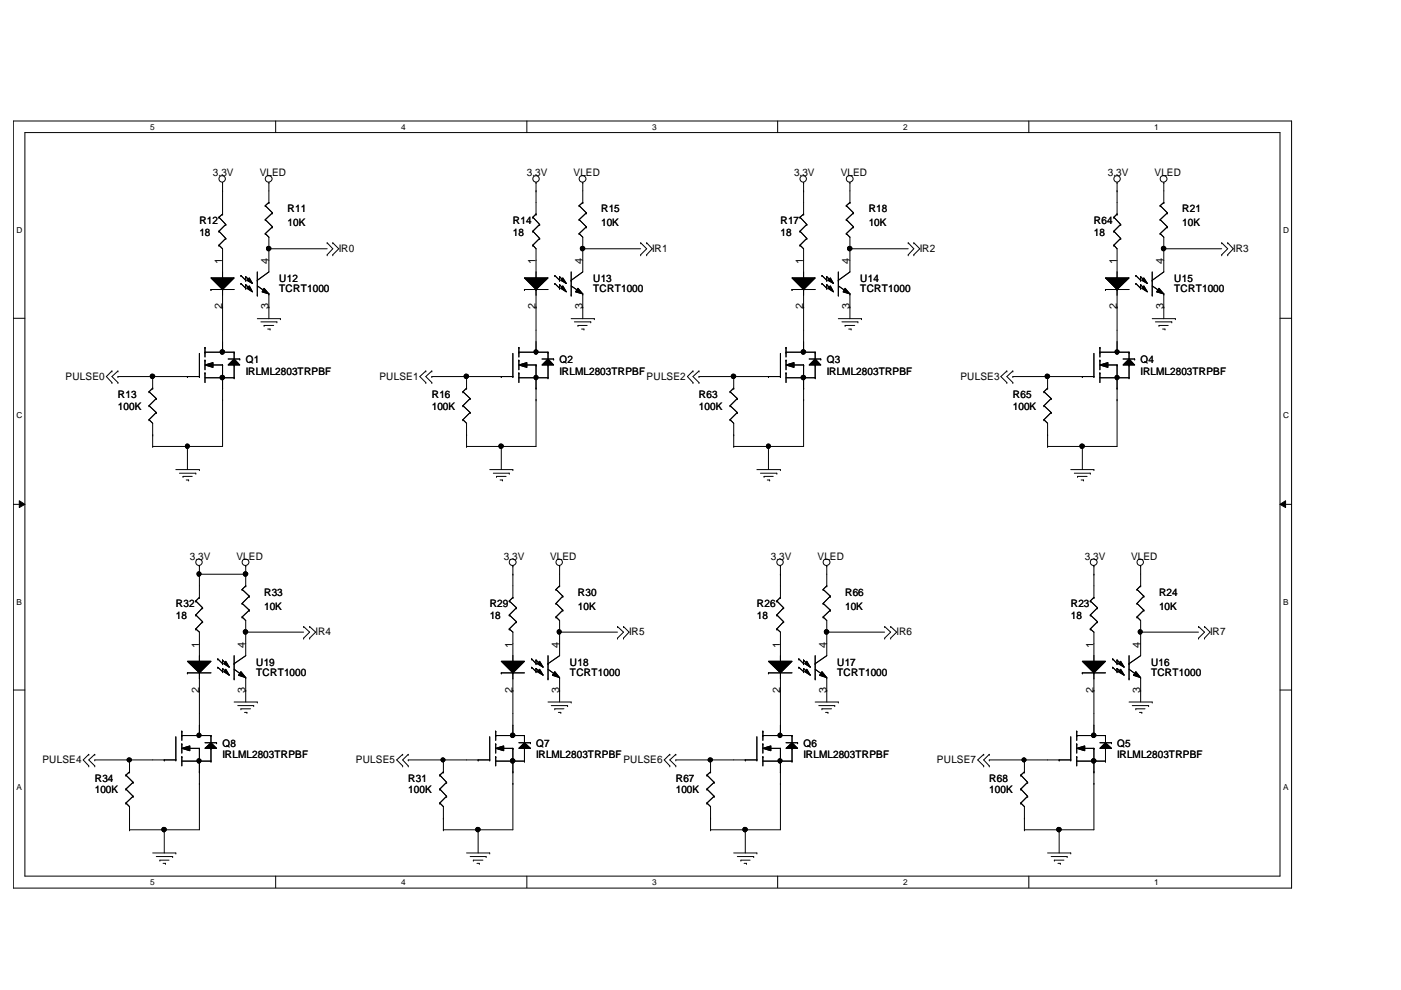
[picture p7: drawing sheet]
<svg xmlns="http://www.w3.org/2000/svg" width="297mm" height="210mm" viewBox="0 0 297 210" stroke-linecap="round" stroke-linejoin="round" font-family="sans-serif">
<path d="M2.8 25.7h271v162.6h-271zM5.3 28.1h266.1v157.7h-266.1z" fill="none" stroke="#000" stroke-width=".21"/>
<g fill="#fff">
<path d="M31.9 26h.9v1.9h-.9z"/>
<path d="M31.9 186.1h.9v1.9h-.9z"/>
</g>
<path d="M58.4 25.7v2.4M58.4 185.8v2.4" fill="none" stroke="#000" stroke-width=".21"/>
<g fill="#fff">
<path d="M85 26h1v1.9h-1z"/>
<path d="M85 186.1h1v1.9h-1z"/>
</g>
<path d="M111.7 25.7v2.4M111.7 185.8v2.4" fill="none" stroke="#000" stroke-width=".21"/>
<g fill="#fff">
<path d="M138.3 26h.9v1.9h-.9z"/>
<path d="M138.3 186.1h.9v1.9h-.9z"/>
</g>
<path d="M164.9 25.7v2.4M164.9 185.8v2.4" fill="none" stroke="#000" stroke-width=".21"/>
<g fill="#fff">
<path d="M191.5 26h.9v1.9h-.9z"/>
<path d="M191.5 186.1h.9v1.9h-.9z"/>
</g>
<path d="M218.1 25.7v2.4M218.1 185.8v2.4" fill="none" stroke="#000" stroke-width=".21"/>
<g fill="#fff">
<path d="M244.7 26h.9v1.9h-.9z"/>
<path d="M244.7 186.1h.9v1.9h-.9z"/>
<path d="M3.5 47.8h1.2v1.9h-1.2z"/>
<path d="M272.1 47.8h1.1v1.9h-1.1z"/>
<path d="M3.5 87.1h1.2v2h-1.2z"/>
<path d="M272.1 87.1h1.1v2h-1.1z"/>
</g>
<path d="M2.8 67.5h2.5M271.4 67.5h2.4" fill="none" stroke="#000" stroke-width=".21"/>
<g fill="#fff">
<path d="M3.5 126.6h1.1v1.9h-1.1z"/>
<path d="M272.1 126.6h1.1v1.9h-1.1z"/>
</g>
<path d="M2.8 106.9h2.5M4.1 106.2l1.2 .7-1.2 .7zM271.4 106.9l1.2-.7v1.4zM271.4 106.9h2.4" fill="none" stroke="#000" stroke-width=".21"/>
<path d="M4.1 106.2l1.2 .7-1.2 .7zM271.4 106.9l1.2-.7v1.4z" fill="#000"/>
<g fill="#fff">
<path d="M3.5 165.9h1.1v2h-1.1z"/>
<path d="M272.1 165.9h1.1v2h-1.1z"/>
</g>
<g fill="none" stroke="#000" stroke-width=".21">
<path d="M47.2 38.7h.1M47.2 38.7v6.7M57 38.7h.1M57 38.7v4.2M113.7 38.7h.1M113.7 38.7v6.7M123.6 38.7h.1M123.6 38.7v4.2M170.4 38.7h.1M170.4 38.7v6.7M180.2 38.7h.1M180.2 38.7v4.2"/>
<path d="M236.8 38.7h.1M236.8 38.7v6.7M246.7 38.7h.1M246.7 38.7v4.2M44.7 58.9h4.9l-2.4 2.5zM46.4 52h.1M46.4 49h.1M46.4 46.1h.1M46.4 52l.8 .7v6.2M46.4 49l1.5 1.5M46.4 46.1l1.5 1.5M47.2 40.5h.1"/>
<path d="M47.2 45.4h.1M47.2 58.9h.1M47.2 45.4l-.8 .7M47.9 50.5h.1M47.9 47.6h.1M47.9 50.5l-1.5 1.5M47.9 47.6l-1.5 1.4M51.1 58.4h.1M51.1 58.4l1 1M52.1 59.4h.1M52.1 58.7h.1M52.1 58.7v.7"/>
<path d="M52.1 58.7l1 .9M52.9 58.9l.6 1.2-1.1-.7zM54.6 59.4h.1M54.6 57.7v4.9M56.2 49.5h.1M56.2 46.6h.1M56.2 43.6h.1M56.2 49.5l.8 .8v7.4l-2.4 1.7M56.2 46.6l1.6 1.5M56.2 43.6l1.6 1.5M57 52.7h.1M57 42.9h.1"/>
<path d="M57 52.7h12.4M57 42.9l-.8 .7M57.8 48.1h.1M57.8 45.1h.1M57.8 48.1l-1.6 1.4M57.8 45.1l-1.6 1.5M69.4 51.5h.1M69.4 54h.1M69.4 51.5l1.2 1.2-1.2 1.3M70.6 51.5h.1M70.6 54h.1M70.6 51.5l1.2 1.2-1.2 1.3"/>
<path d="M111.2 58.9h5l-2.5 2.5zM113 52h.1M113 49h.1M113 46.1h.1M113 52l.7 .7v6.2M113 49l1.4 1.5M113 46.1l1.4 1.5M113.7 40.5h.1M113.7 45.4h.1M113.7 58.9h.1M113.7 45.4l-.7 .7M114.4 50.5h.1"/>
<path d="M114.4 47.6h.1M114.4 50.5l-1.4 1.5M114.4 47.6l-1.4 1.4M117.6 58.4h.1M117.6 58.4l1 1M118.6 59.4h.1M118.6 58.7h.1M118.6 58.7v.7M118.6 58.7l1 .9M119.3 58.9l.8 1.2-1.2-.7zM121.1 59.4h.1M121.1 57.7v4.9"/>
<path d="M122.8 49.5h.1M122.8 46.6h.1M122.8 43.6h.1M122.8 49.5l.8 .8v7.4l-2.5 1.7M122.8 46.6l1.5 1.5M122.8 43.6l1.5 1.5M123.6 52.7h.1M123.6 42.9h.1M123.6 52.7h12.2M123.6 42.9l-.8 .7M124.3 48.1h.1M124.3 45.1h.1"/>
<path d="M124.3 48.1l-1.5 1.4M124.3 45.1l-1.5 1.5M135.8 51.5h.1M135.8 54h.1M135.8 51.5l1.3 1.2-1.3 1.3M137.1 51.5h.1M137.1 54h.1M137.1 51.5l1.2 1.2-1.2 1.3M167.9 58.9h4.9l-2.4 2.5zM169.6 52h.1M169.6 49h.1M169.6 46.1h.1"/>
<path d="M169.6 52l.8 .7v6.2M169.6 49l1.5 1.5M169.6 46.1l1.5 1.5M170.4 40.5h.1M170.4 45.4h.1M170.4 58.9h.1M170.4 45.4l-.8 .7M171.1 50.5h.1M171.1 47.6h.1M171.1 50.5l-1.5 1.5M171.1 47.6l-1.5 1.4M174.3 58.4h.1"/>
<path d="M174.3 58.4l1 1M175.3 59.4h.1M175.3 58.7h.1M175.3 58.7v.7M175.3 58.7l1 .9M176 58.9l.7 1.2-1.2-.7zM177.7 59.4h.1M177.7 57.7v4.9M179.4 49.5h.1M179.4 46.6h.1M179.4 43.6h.1M179.4 49.5l.8 .8v7.4l-2.5 1.7"/>
<path d="M179.4 46.6l1.6 1.5M179.4 43.6l1.6 1.5M180.2 52.7h.1M180.2 42.9h.1M180.2 52.7h12.4M180.2 42.9l-.8 .7M181 48.1h.1M181 45.1h.1M181 48.1l-1.6 1.4M181 45.1l-1.6 1.5M192.6 51.5h.1M192.6 54h.1"/>
<path d="M192.6 51.5l1.1 1.2-1.1 1.3M193.7 51.5h.1M193.7 54h.1M193.7 51.5l1.3 1.2-1.3 1.3M234.4 58.9h5l-2.6 2.5zM236.2 52h.1M236.2 49h.1M236.2 46.1h.1M236.2 52l.6 .7v6.2M236.2 49l1.4 1.5M236.2 46.1l1.4 1.5M236.8 40.5h.1"/>
<path d="M236.8 58.9h.1M236.8 45.4h.1M236.8 45.4l-.6 .7M237.6 50.5h.1M237.6 47.6h.1M237.6 50.5l-1.4 1.5M237.6 47.6l-1.4 1.4M240.8 58.4h.1M240.8 58.4l1 1M241.8 59.4h.1M241.8 58.7h.1M241.8 58.7v.7"/>
<path d="M241.8 58.7l1 .9M242.5 58.9l.8 1.2-1.2-.7zM244.3 59.4h.1M244.3 57.7v4.9M246 49.5h.1M246 46.6h.1M246 43.6h.1M246 49.5l.7 .8v7.4l-2.4 1.7M246 46.6l1.5 1.5M246 43.6l1.5 1.5M246.7 52.7h.1M246.7 42.9h.1"/>
<path d="M246.7 52.7h12.3M246.7 42.9l-.7 .7M247.5 48.1h.1M247.5 45.1h.1M247.5 48.1l-1.5 1.4M247.5 45.1l-1.5 1.5M259 51.5h.1M259 54h.1M259 51.5l1.3 1.2-1.3 1.3M260.3 51.5h.1M260.3 54h.1M260.3 51.5l1.2 1.2-1.2 1.3"/>
<path d="M23.7 78.7h.1M23.7 78.7l-1.2 1.1 1.2 1.3M25 79.8h.1M25 78.7h.1M25 79.8h17.3M25 78.7l-1.3 1.1 1.3 1.3M32.4 79.8h.1M32.4 79.8v2.5M39.7 79.8h.1M42.3 79.8h.1M42.3 74.9v4.9M43.5 77.4l1.7-.5v1z"/>
<path d="M43.5 79.1h.1M43.5 76.4h.1M43.5 73.7h.1M43.5 74.7h.1M43.5 73.7v2M43.5 76.4v2M43.5 79.1v2M43.5 74.7h6.1M44.7 61.4h.1M44.7 77.4h2.5M44.7 61.4h4.9M47.2 65.1h.1"/>
<path d="M47.2 74.7h.1M47.2 77.4h.1M47.2 61.4h.1M47.2 61.4v13.3M47.2 77.4v17.3h-14.8M48.4 77.4l1.2-1.3 1.2 1.3zM48.4 76.1h2.4M49.6 77.4h.1M49.6 74.7h.1M49.6 74.7v1.4M49.6 77.4v2.7M50.8 76.1h.1"/>
<path d="M51.1 60.1h.1M51.1 60.1l1 1M52.1 61.1h.1M52.1 60.4h.1M52.1 60.4v.7M52.1 60.4l1 1M52.4 61.1l.5-.5 .6 1.3zM54.6 62.6h.1M54.6 67.6h4.9M54.6 60.6l2.4 1.7M55.3 68.2h3.4M56 61.1l1 1.2-1.4-.4z"/>
<path d="M56 69h.1M56 69h2M56.8 69.8h.5M57 65.1h.1M57 62.3h.1M57 62.6v5M57.3 69.8h.1M58.7 68.2h.1M59.5 67.6h.1M90.3 78.7h.1M90.3 78.7l-1.3 1.1 1.3 1.3M91.6 79.8h.1"/>
<path d="M91.6 78.7h.1M91.6 79.8h17.1M91.6 78.7l-1.3 1.1 1.3 1.3M98.9 79.8h.1M98.9 79.8v2.5M106.3 79.8h.1M108.7 79.8h.1M108.7 74.9v4.9M110 77.4l1.7-.5v1zM110 79.1h.1M110 76.4h.1M110 73.7h.1"/>
<path d="M110 74.7h.1M110 74.7h6.2M110 73.7v2M110 76.4v2M110 79.1v2M111.2 61.4h.1M111.2 77.4h2.5M111.2 61.4h5M113.7 65.1h.1M113.7 61.4h.1M113.7 74.7h.1M113.7 77.4h.1"/>
<path d="M113.7 77.4v17.3h-14.8M113.7 61.4v13.3M114.9 77.4l1.3-1.3 1.2 1.3zM114.9 76.1h2.5M116.2 77.4h.1M116.2 74.7h.1M116.2 74.7v1.4M116.2 77.4v2.7M117.4 76.1h.1M117.6 60.1h.1M117.6 60.1l1 1M118.6 61.1h.1"/>
<path d="M118.6 60.4h.1M118.6 60.4v.7M118.6 60.4l1 1M119.3 60.6l.8 1.3-1.2-.8zM121.1 62.6h.1M121.1 67.6h4.9M121.1 60.6l2.5 1.7M121.8 68.2h3.4M122.5 61.1l1.1 1.2-1.6-.4zM122.5 69h.1M122.5 69h2M123.3 69.8h.5"/>
<path d="M123.6 65.1h.1M123.6 62.3h.1M123.6 62.6v5M123.8 69.8h.1M125.2 68.2h.1M126 67.6h.1M146.9 78.7h.1M146.9 78.7l-1.2 1.1 1.2 1.3M148.2 79.8h.1M148.2 78.7h.1M148.2 79.8h17.3M148.2 78.7l-1.3 1.1 1.3 1.3"/>
<path d="M155.6 79.8h.1M155.6 79.8v2.5M162.9 79.8h.1M165.5 79.8h.1M165.5 74.9v4.9M166.7 77.4l1.6-.5v1zM166.7 79.1h.1M166.7 76.4h.1M166.7 73.7h.1M166.7 74.7h.1M166.7 74.7h6.1M166.7 73.7v2"/>
<path d="M166.7 76.4v2M166.7 79.1v2M167.9 61.4h.1M167.9 77.4h2.5M167.9 61.4h4.9M170.4 65.1h.1M170.4 61.4h.1M170.4 74.7h.1M170.4 77.4h.1M170.4 77.4v17.3h-14.8M170.4 61.4v13.3M171.6 76.1h2.4"/>
<path d="M172.8 76.1l1.2 1.3h-2.4zM172.8 77.4h.1M172.8 74.7h.1M172.8 74.7v1.4M172.8 77.4v2.7M174 76.1h.1M174.3 60.1h.1M174.3 60.1l1 1M175.3 61.1h.1M175.3 60.4h.1M175.3 60.4v.7M175.3 60.4l1 1"/>
<path d="M176 60.6l.7 1.3-1.2-.8zM177.7 62.6h.1M177.7 67.6h5M177.7 60.6l2.5 1.7M178.5 68.2h3.4M179.2 61.1l1 1.2-1.4-.4zM179.2 69h.1M179.2 69h2M179.9 69.8h.6M180.2 65.1h.1M180.2 62.3h.1M180.2 62.6v5"/>
<path d="M180.5 69.8h.1M181.9 68.2h.1M182.7 67.6h.1M213.5 78.7h.1M213.5 78.7l-1.3 1.1 1.3 1.3M214.7 79.8h.1M214.7 78.7h.1M214.7 79.8h17.2M214.7 78.7l-1.2 1.1 1.2 1.3M222.1 79.8h.1M222.1 79.8v2.5M229.5 79.8h.1"/>
<path d="M231.9 79.8h.1M231.9 74.9v4.9M233.2 77.4l1.7-.5v1zM233.2 79.1h.1M233.2 76.4h.1M233.2 73.7h.1M233.2 74.7h.1M233.2 74.7h6.2M233.2 73.7v2M233.2 76.4v2M233.2 79.1v2M234.4 61.4h.1"/>
<path d="M234.4 77.4h2.4M234.4 61.4h5M236.8 65.1h.1M236.8 61.4h.1M236.8 74.7h.1M236.8 77.4h.1M236.8 77.4v17.3h-14.7M236.8 61.4v13.3M238.1 76.1h2.5M239.4 76.1l1.2 1.3h-2.5zM239.4 77.4h.1M239.4 74.7h.1"/>
<path d="M239.4 74.7v1.4M239.4 77.4v2.7M240.6 76.1h.1M240.8 60.1h.1M240.8 60.1l1 1M241.8 61.1h.1M241.8 60.4h.1M241.8 60.4v.7M241.8 60.4l1 1M242.5 60.6l.8 1.3-1.2-.8zM244.3 62.6h.1M244.3 67.6h4.9"/>
<path d="M244.3 60.6l2.4 1.7M245 68.2h3.4M245.7 61.1l1 1.2-1.5-.4zM245.7 69h.1M245.7 69h2M246.5 69.8h.5M246.7 65.1h.1M246.7 62.3h.1M246.7 62.6v5M247 69.8h.1M248.4 68.2h.1M249.2 67.6h.1"/>
<path d="M23.7 81.1h.1M25 81.1h.1M31.6 89h.1M31.6 86h.1M31.6 83.1h.1M31.6 89l.8 .7v5M31.6 86l1.5 1.5M31.6 83.1l1.5 1.4M32.4 92.2h.1M32.4 94.7h.1M32.4 82.3h.1M32.4 82.3l-.8 .8"/>
<path d="M33.1 87.5h.1M33.1 84.5h.1M33.1 87.5l-1.5 1.5M33.1 84.5l-1.5 1.5M37.3 99.6h5M39.7 94.7h.1M39.7 94.7v4.9M42.3 99.6h.1M43.5 80.1h6.1M47.2 84.8h.1M47.2 82.3h.1M49.6 80.1h.1"/>
<path d="M90.3 81.1h.1M91.6 81.1h.1M98.2 89h.1M98.2 86h.1M98.2 83.1h.1M98.2 89l.7 .7v5M98.2 86l1.5 1.5M98.2 83.1l1.5 1.4M98.9 92.2h.1M98.9 94.7h.1M98.9 82.3h.1M98.9 82.3l-.7 .8"/>
<path d="M99.7 87.5h.1M99.7 84.5h.1M99.7 87.5l-1.5 1.5M99.7 84.5l-1.5 1.5M103.8 99.6h4.9M106.3 94.7h.1M106.3 94.7v4.9M108.7 99.6h.1M110 80.1h6.2M113.7 84.8h.1M113.7 82.3h.1M116.2 80.1h.1"/>
<path d="M146.9 81.1h.1M148.2 81.1h.1M154.8 89h.1M154.8 86h.1M154.8 83.1h.1M154.8 89l.8 .7v5M154.8 86l1.5 1.5M154.8 83.1l1.5 1.4M155.6 92.2h.1M155.6 94.7h.1M155.6 82.3h.1M155.6 82.3l-.8 .8"/>
<path d="M156.3 87.5h.1M156.3 84.5h.1M156.3 87.5l-1.5 1.5M156.3 84.5l-1.5 1.5M160.5 99.6h5M162.9 94.7h.1M162.9 94.7v4.9M165.5 99.6h.1M166.7 80.1h6.1M170.4 84.8h.1M170.4 82.3h.1M172.8 80.1h.1"/>
<path d="M213.5 81.1h.1M214.7 81.1h.1M221.3 89h.1M221.3 86h.1M221.3 83.1h.1M221.3 89l.8 .7v5M221.3 86l1.6 1.5M221.3 83.1l1.6 1.4M222.1 92.2h.1M222.1 94.7h.1M222.1 82.3h.1M222.1 82.3l-.8 .8"/>
<path d="M222.9 87.5h.1M222.9 84.5h.1M222.9 87.5l-1.6 1.5M222.9 84.5l-1.6 1.5M227 99.6h4.9M229.5 94.7h.1M229.5 94.7v4.9M231.9 99.6h.1M233.2 80.1h6.2M236.8 84.8h.1M236.8 82.3h.1M239.4 80.1h.1"/>
<path d="M38 100.3h3.5M38.8 101h.1M38.8 101h2M39.5 101.8h.5M40 101.8h.1M41.5 100.3h.1M42.3 120h.1M42.3 120v6.7M52.1 120h.1M52.1 120v4.2M104.6 100.3h3.4M105.3 101h.1"/>
<path d="M105.3 101h2M106 101.8h.5M106.5 101.8h.1M108 100.3h.1M108.7 120h.1M108.7 120v6.7M118.6 120h.1M118.6 120v4.2M161.2 100.3h3.5M162 101h.1M162 101h1.9M162.7 101.8h.5"/>
<path d="M163.2 101.8h.1M164.7 100.3h.1M165.5 120h.1M165.5 120v6.7M175.3 120h.1M175.3 120v4.2M227.8 100.3h3.4M228.5 101h.1M228.5 101h2M229.2 101.8h.5M229.7 101.8h.1M231.2 100.3h.1"/>
<path d="M231.9 120h.1M231.9 120v6.7M241.8 120h.1M241.8 120v4.2M41.5 133.4h.1M41.5 130.4h.1M41.5 127.4h.1M41.5 133.4l.8 .6v6.2M41.5 130.4l1.5 1.4M41.5 127.4l1.5 1.5M42.3 121.8h.1M42.3 126.7h.1"/>
<path d="M42.3 121.8h9.8M42.3 126.7l-.8 .7M43 131.8h.1M43 128.9h.1M43 131.8l-1.5 1.6M43 128.9l-1.5 1.5M46.2 139.7h.1M46.2 139.7l1 1M47.2 140h.1M47.2 140v.7M47.2 140l.9 1M49.6 139v4.9"/>
<path d="M51.3 130.8h.1M51.3 127.9h.1M51.3 125h.1M51.3 130.8l.8 .8v7.4l-2.5 1.7M51.3 127.9l1.6 1.5M51.3 125l1.6 1.4M52.1 134h.1M52.1 121.8h.1M52.1 124.2h.1M52.1 134h12.3M52.1 124.2l-.8 .8M52.9 129.4h.1"/>
<path d="M52.9 126.4h.1M52.9 129.4l-1.6 1.4M52.9 126.4l-1.6 1.5M64.4 132.8h.1M64.4 135.3h.1M64.4 132.8l1.2 1.2-1.2 1.3M65.6 132.8h.1M65.6 135.3h.1M65.6 132.8l1.3 1.2-1.3 1.3M108 133.4h.1M108 130.4h.1M108 127.4h.1"/>
<path d="M108 133.4l.7 .6v6.2M108 130.4l1.5 1.4M108 127.4l1.5 1.5M108.7 121.8h.1M108.7 126.7h.1M108.7 126.7l-.7 .7M109.5 131.8h.1M109.5 128.9h.1M109.5 131.8l-1.5 1.6M109.5 128.9l-1.5 1.5M112.7 139.7h.1M112.7 139.7l1 1"/>
<path d="M113.7 140h.1M113.7 140v.7M113.7 140l1 1M116.2 139v4.9M117.9 130.8h.1M117.9 127.9h.1M117.9 125h.1M117.9 130.8l.7 .8v7.4l-2.4 1.7M117.9 127.9l1.4 1.5M117.9 125l1.4 1.4M118.6 134h.1M118.6 124.2h.1"/>
<path d="M118.6 134h12.3M118.6 124.2l-.7 .8M119.3 129.4h.1M119.3 126.4h.1M119.3 129.4l-1.4 1.4M119.3 126.4l-1.4 1.5M130.9 132.8h.1M130.9 135.3h.1M130.9 132.8l1.3 1.2-1.3 1.3M132.2 132.8h.1M132.2 135.3h.1M132.2 132.8l1.2 1.2-1.2 1.3"/>
<path d="M164.7 133.4h.1M164.7 130.4h.1M164.7 127.4h.1M164.7 133.4l.8 .6v6.2M164.7 130.4l1.4 1.4M164.7 127.4l1.4 1.5M165.5 121.8h.1M165.5 126.7h.1M165.5 126.7l-.8 .7M166.1 131.8h.1M166.1 128.9h.1M166.1 131.8l-1.4 1.6"/>
<path d="M166.1 128.9l-1.4 1.5M169.4 139.7h.1M169.4 139.7l1 1M170.4 140h.1M170.4 140v.7M170.4 140l.9 1M172.8 139v4.9M174.5 130.8h.1M174.5 127.9h.1M174.5 125h.1M174.5 130.8l.8 .8v7.4l-2.5 1.7M174.5 127.9l1.5 1.5"/>
<path d="M174.5 125l1.5 1.4M175.3 134h.1M175.3 124.2h.1M175.3 134h12.3M175.3 124.2l-.8 .8M176 129.4h.1M176 126.4h.1M176 129.4l-1.5 1.4M176 126.4l-1.5 1.5M187.6 132.8h.1M187.6 135.3h.1M187.6 132.8l1.2 1.2-1.2 1.3"/>
<path d="M188.8 132.8h.1M188.8 135.3h.1M188.8 132.8l1.3 1.2-1.3 1.3M231.2 133.4h.1M231.2 130.4h.1M231.2 127.4h.1M231.2 133.4l.7 .6v6.2M231.2 130.4l1.5 1.4M231.2 127.4l1.5 1.5M231.9 121.8h.1M231.9 126.7h.1M231.9 126.7l-.7 .7"/>
<path d="M232.7 131.8h.1M232.7 128.9h.1M232.7 131.8l-1.5 1.6M232.7 128.9l-1.5 1.5M235.9 139.7h.1M235.9 139.7l.9 1M236.8 140h.1M236.8 140v.7M236.8 140l1.1 1M239.4 139v4.9M241.1 130.8h.1M241.1 127.9h.1"/>
<path d="M241.1 125h.1M241.1 130.8l.7 .8v7.4l-2.4 1.7M241.1 127.9l1.4 1.5M241.1 125l1.4 1.4M241.8 134h.1M241.8 124.2h.1M241.8 134h12.3M241.8 124.2l-.7 .8M242.5 129.4h.1M242.5 126.4h.1M242.5 129.4l-1.4 1.4M242.5 126.4l-1.4 1.5"/>
<path d="M254.1 132.8h.1M254.1 135.3h.1M254.1 132.8l1.3 1.2-1.3 1.3M255.4 132.8h.1M255.4 135.3h.1M255.4 132.8l1.2 1.2-1.2 1.3M2.8 146.3h2.5M18.8 159.9h.1M18.8 159.9l-1.2 1.2 1.2 1.3M20.1 159.9h.1M20.1 159.9l-1.3 1.2 1.3 1.3M37.3 156.2v4.9"/>
<path d="M38.6 158.7l1.6-.5v1zM38.6 157.7h.1M38.6 155h.1M38.6 156h.1M38.6 155v2M38.6 157.7v2M38.6 156h6.1M39.7 140.2h5l-2.4 2.5zM39.7 142.7h.1M39.7 158.7h2.6M39.7 142.7h5M42.3 146.4h.1"/>
<path d="M42.3 156h.1M42.3 158.7h.1M42.3 142.7h.1M42.3 140.2h.1M42.3 142.7v13.3M42.3 158.7v17.2h-14.8M43.5 158.7l1.2-1.2 1.2 1.2zM43.5 157.5h2.4M44.7 158.7h.1M44.7 156h.1M44.7 156v1.5M44.7 158.7v2.7"/>
<path d="M45.9 157.5h.1M46.2 141.5h.1M46.2 141.5l1 .9M47.2 142.4h.1M47.2 141.7h.1M47.2 140.7h.1M47.2 141.7v.7M47.2 141.7l.9 1M47.9 141.9l.7 1.3-1.2-.8zM47.9 140.2l.7 1.3-1.2-.8zM49.6 143.9h.1M49.6 140.7h.1"/>
<path d="M49.6 148.8h5M49.6 141.9l2.5 1.8M50.4 149.6h3.4M51.1 142.4l1 1.3-1.5-.5zM51.1 150.3h.1M51.1 150.3h2M51.8 151h.6M52.1 146.4h.1M52.1 143.7h.1M52.1 143.9v4.9M52.4 151h.1M53.8 149.6h.1"/>
<path d="M54.6 148.8h.1M85.4 159.9h.1M85.4 159.9l-1.3 1.2 1.3 1.3M86.6 159.9h.1M86.6 159.9l-1.2 1.2 1.2 1.3M103.8 156.2v4.9M105.1 158.7l1.7-.5v1zM105.1 157.7h.1M105.1 155h.1M105.1 156h.1M105.1 156h6.1M105.1 155v2"/>
<path d="M105.1 157.7v2M106.3 140.2h4.9l-2.5 2.5zM106.3 142.7h.1M106.3 158.7h2.4M106.3 142.7h4.9M108.7 146.4h.1M108.7 142.7h.1M108.7 140.2h.1M108.7 156h.1M108.7 158.7h.1M108.7 158.7v17.2h-14.7M108.7 142.7v13.3"/>
<path d="M110 157.5h2.5M111.2 157.5l1.3 1.2h-2.5zM111.2 158.7h.1M111.2 156h.1M111.2 156v1.5M111.2 158.7v2.7M112.5 157.5h.1M112.7 141.5h.1M112.7 141.5l1 .9M113.7 142.4h.1M113.7 141.7h.1M113.7 140.7h.1"/>
<path d="M113.7 141.7v.7M113.7 141.7l1 1M114.4 141.9l.8 1.3-1.3-.8zM114.4 140.2l.8 1.3-1.3-.8zM116.2 143.9h.1M116.2 140.7h.1M116.2 148.8h4.9M116.2 141.9l2.4 1.8M116.9 149.6h3.4M117.6 142.4l1 1.3-1.5-.5zM117.6 150.3h.1M117.6 150.3h2"/>
<path d="M118.4 151h.5M118.6 146.4h.1M118.6 143.7h.1M118.6 143.9v4.9M118.9 151h.1M120.3 149.6h.1M121.1 148.8h.1M142 159.9h.1M142 159.9l-1.2 1.2 1.2 1.3M143.3 159.9h.1M143.3 159.9l-1.3 1.2 1.3 1.3M160.5 156.2v4.9"/>
<path d="M161.7 158.7l1.7-.5v1zM161.7 157.7h.1M161.7 155h.1M161.7 156h.1M161.7 156h6.2M161.7 155v2M161.7 157.7v2M162.9 140.2h5l-2.4 2.5zM162.9 142.7h.1M162.9 158.7h2.6M162.9 142.7h5M165.5 146.4h.1"/>
<path d="M165.5 142.7h.1M165.5 140.2h.1M165.5 156h.1M165.5 158.7h.1M165.5 158.7v17.2h-14.9M165.5 142.7v13.3M166.7 158.7l1.2-1.2 1.2 1.2zM166.7 157.5h2.4M167.9 158.7h.1M167.9 156h.1M167.9 156v1.5M167.9 158.7v2.7"/>
<path d="M169.1 157.5h.1M169.4 141.5h.1M169.4 141.5l1 .9M170.4 142.4h.1M170.4 141.7h.1M170.4 140.7h.1M170.4 141.7v.7M170.4 141.7l.9 1M171.1 141.9l.7 1.3-1.2-.8zM171.1 140.2l.7 1.3-1.2-.8zM172.8 143.9h.1M172.8 140.7h.1"/>
<path d="M172.8 148.8h4.9M172.8 141.9l2.5 1.8M173.6 149.6h3.4M174.3 142.4l1 1.3-1.5-.5zM174.3 150.3h.1M174.3 150.3h2M175 151h.5M175.3 146.4h.1M175.3 143.7h.1M175.3 143.9v4.9M175.5 151h.1M177 149.6h.1"/>
<path d="M177.7 148.8h.1M208.6 159.9h.1M208.6 159.9l-1.3 1.2 1.3 1.3M209.7 159.9h.1M209.7 159.9l-1.1 1.2 1.1 1.3M227 156.2v4.9M228.3 158.7l1.7-.5v1zM228.3 157.7h.1M228.3 155h.1M228.3 156h.1M228.3 156h6.1M228.3 155v2"/>
<path d="M228.3 157.7v2M229.5 140.2h4.9l-2.5 2.5zM229.5 142.7h.1M229.5 158.7h2.4M229.5 142.7h4.9M231.9 146.4h.1M231.9 156h.1M231.9 158.7h.1M231.9 142.7h.1M231.9 140.2h.1M231.9 158.7v17.2h-14.7M231.9 142.7v13.3"/>
<path d="M233.2 157.5h2.5M234.4 157.5l1.3 1.2h-2.5zM234.4 158.7h.1M234.4 156h.1M234.4 156v1.5M234.4 158.7v2.7M235.7 157.5h.1M235.9 141.5h.1M235.9 141.5l.9 .9M236.8 142.4h.1M236.8 141.7h.1M236.8 140.7h.1"/>
<path d="M236.8 141.7v.7M236.8 141.7l1.1 1M237.6 141.9l.8 1.3-1.3-.8zM237.6 140.2l.8 1.3-1.3-.8zM239.4 143.9h.1M239.4 140.7h.1M239.4 148.8h4.9M239.4 141.9l2.4 1.8M240.1 149.6h3.4M240.8 142.4l1 1.3-1.5-.5zM240.8 150.3h.1M240.8 150.3h2"/>
<path d="M241.6 151h.5M241.8 146.4h.1M241.8 143.7h.1M241.8 143.9v4.9M242.1 151h.1M243.5 149.6h.1M244.3 148.8h.1M271.4 146.3h2.4M18.8 162.4h.1M20.1 161.1h.1M20.1 162.4h.1M20.1 161.1h17.2"/>
<path d="M26.7 170.3h.1M26.7 167.3h.1M26.7 164.3h.1M26.7 170.3l.8 .7v4.9M26.7 167.3l1.5 1.5M26.7 164.3l1.5 1.6M27.5 161.1h.1M27.5 173.5h.1M27.5 175.9h.1M27.5 163.7h.1M27.5 161.1v2.6M27.5 163.7l-.8 .6"/>
<path d="M28.2 168.8h.1M28.2 165.9h.1M28.2 168.8l-1.5 1.5M28.2 165.9l-1.5 1.4M34.8 175.9h.1M34.8 161.1h.1M34.8 175.9v4.9M37.3 161.1h.1M38.6 160.4h.1M38.6 160.4v2M38.6 161.4h6.1M42.3 166.1h.1"/>
<path d="M42.3 163.7h.1M44.7 161.4h.1M85.4 162.4h.1M86.6 161.1h.1M86.6 162.4h.1M86.6 161.1h17.2M93.2 170.3h.1M93.2 167.3h.1M93.2 164.3h.1M93.2 170.3l.8 .7v4.9M93.2 167.3l1.5 1.5M93.2 164.3l1.5 1.6"/>
<path d="M94 161.1h.1M94 173.5h.1M94 175.9h.1M94 163.7h.1M94 161.1v2.6M94 163.7l-.8 .6M94.7 168.8h.1M94.7 165.9h.1M94.7 168.8l-1.5 1.5M94.7 165.9l-1.5 1.4M101.4 175.9h.1M101.4 161.1h.1"/>
<path d="M101.4 175.9v4.9M103.8 161.1h.1M105.1 160.4h.1M105.1 161.4h6.1M105.1 160.4v2M108.7 166.1h.1M108.7 163.7h.1M111.2 161.4h.1M142 162.4h.1M143.3 161.1h.1M143.3 162.4h.1M143.3 161.1h17.2"/>
<path d="M149.9 170.3h.1M149.9 167.3h.1M149.9 164.3h.1M149.9 170.3l.7 .7v4.9M149.9 167.3l1.5 1.5M149.9 164.3l1.5 1.6M150.6 161.1h.1M150.6 173.5h.1M150.6 175.9h.1M150.6 163.7h.1M150.6 161.1v2.6M150.6 163.7l-.7 .6"/>
<path d="M151.4 168.8h.1M151.4 165.9h.1M151.4 168.8l-1.5 1.5M151.4 165.9l-1.5 1.4M158 175.9h.1M158 161.1h.1M158 175.9v4.9M160.5 161.1h.1M161.7 160.4h.1M161.7 161.4h6.2M161.7 160.4v2M165.5 166.1h.1"/>
<path d="M165.5 163.7h.1M167.9 161.4h.1M208.6 162.4h.1M209.7 161.1h.1M209.7 162.4h.1M209.7 161.1h17.3M216.4 170.3h.1M216.4 167.3h.1M216.4 164.3h.1M216.4 170.3l.8 .7v4.9M216.4 167.3l1.5 1.5M216.4 164.3l1.5 1.6"/>
<path d="M217.2 161.1h.1M217.2 173.5h.1M217.2 175.9h.1M217.2 163.7h.1M217.2 161.1v2.6M217.2 163.7l-.8 .6M217.9 168.8h.1M217.9 165.9h.1M217.9 168.8l-1.5 1.5M217.9 165.9l-1.5 1.4M224.6 175.9h.1M224.6 161.1h.1"/>
<path d="M224.6 175.9v4.9M227 161.1h.1M228.3 160.4h.1M228.3 161.4h6.1M228.3 160.4v2M231.9 166.1h.1M231.9 163.7h.1M234.4 161.4h.1M32.4 180.8h4.9M33.1 181.6h3.5M33.9 182.4h.1M33.9 182.4h1.9"/>
<path d="M34.6 183h.5M35.1 183h.1M36.6 181.6h.1M37.3 180.8h.1M98.9 180.8h4.9M99.7 181.6h3.4M100.4 182.4h.1M100.4 182.4h2M101.1 183h.5M101.6 183h.1M103.1 181.6h.1M103.8 180.8h.1"/>
<path d="M155.6 180.8h4.9M156.3 181.6h3.5M157.1 182.4h.1M157.1 182.4h1.9M157.8 183h.5M158.3 183h.1M159.8 181.6h.1M160.5 180.8h.1M222.1 180.8h4.9M222.9 181.6h3.4M223.5 182.4h.1M223.5 182.4h2.1"/>
<path d="M224.3 183h.5M224.8 183h.1M226.3 181.6h.1M227 180.8h.1"/>
<circle cx="47.1" cy="37.9" r=".68"/>
<circle cx="57" cy="37.9" r=".71"/>
<circle cx="113.6" cy="37.9" r=".68"/>
<circle cx="123.5" cy="37.9" r=".71"/>
<circle cx="170.3" cy="37.9" r=".68"/>
<circle cx="180.2" cy="37.9" r=".71"/>
<circle cx="236.8" cy="37.9" r=".68"/>
<circle cx="246.7" cy="37.9" r=".71"/>
<circle cx="57" cy="52.7" r=".48"/>
<circle cx="123.5" cy="52.7" r=".48"/>
<circle cx="180.1" cy="52.7" r=".48"/>
<circle cx="246.7" cy="52.7" r=".48"/>
<circle cx="32.3" cy="79.8" r=".48"/>
<circle cx="47.1" cy="74.6" r=".48"/>
<circle cx="98.9" cy="79.8" r=".48"/>
<circle cx="113.6" cy="74.6" r=".45"/>
<circle cx="155.5" cy="79.8" r=".48"/>
<circle cx="170.3" cy="74.6" r=".48"/>
<circle cx="222.1" cy="79.8" r=".48"/>
<circle cx="236.8" cy="74.6" r=".45"/>
<circle cx="39.7" cy="94.6" r=".45"/>
<circle cx="47.1" cy="80" r=".48"/>
<circle cx="106.2" cy="94.6" r=".48"/>
<circle cx="113.6" cy="80" r=".45"/>
<circle cx="162.9" cy="94.6" r=".45"/>
<circle cx="170.3" cy="80" r=".48"/>
<circle cx="229.4" cy="94.6" r=".48"/>
<circle cx="236.8" cy="80" r=".45"/>
<circle cx="42.2" cy="119.2" r=".68"/>
<circle cx="52.1" cy="119.2" r=".71"/>
<circle cx="108.7" cy="119.2" r=".71"/>
<circle cx="118.6" cy="119.2" r=".68"/>
<circle cx="165.4" cy="119.2" r=".68"/>
<circle cx="175.3" cy="119.2" r=".71"/>
<circle cx="231.9" cy="119.2" r=".71"/>
<circle cx="241.7" cy="119.2" r=".68"/>
<circle cx="42.2" cy="121.7" r=".45"/>
<circle cx="52" cy="134" r=".48"/>
<circle cx="52" cy="121.7" r=".48"/>
<circle cx="118.5" cy="134" r=".45"/>
<circle cx="175.2" cy="134" r=".48"/>
<circle cx="241.7" cy="134" r=".45"/>
<circle cx="42.2" cy="155.9" r=".45"/>
<circle cx="108.7" cy="155.9" r=".48"/>
<circle cx="165.4" cy="155.9" r=".45"/>
<circle cx="231.9" cy="155.9" r=".48"/>
<circle cx="27.4" cy="161.1" r=".45"/>
<circle cx="34.8" cy="175.9" r=".48"/>
<circle cx="42.2" cy="161.3" r=".45"/>
<circle cx="93.9" cy="161.1" r=".42"/>
<circle cx="101.3" cy="175.9" r=".48"/>
<circle cx="108.7" cy="161.3" r=".48"/>
<circle cx="150.6" cy="161.1" r=".45"/>
<circle cx="158" cy="175.9" r=".48"/>
<circle cx="165.4" cy="161.3" r=".45"/>
<circle cx="217.1" cy="161.1" r=".42"/>
<circle cx="224.5" cy="175.9" r=".48"/>
<circle cx="231.9" cy="161.3" r=".48"/>
</g>
<g fill="#000">
<path d="M43.5 77.4l1.7-.5v1zM44.7 58.9h4.9l-2.4 2.5zM48.4 77.4l1.2-1.3 1.2 1.3zM52.4 61.1l.5-.5 .6 1.3zM52.9 58.9l.6 1.2-1.1-.7zM56 61.1l1 1.2-1.4-.4zM110 77.4l1.7-.5v1zM111.2 58.9h5l-2.5 2.5zM114.9 77.4l1.3-1.3 1.2 1.3zM119.3 60.6l.8 1.3-1.2-.8zM119.3 58.9l.8 1.2-1.2-.7zM122.5 61.1l1.1 1.2-1.6-.4z"/>
<path d="M166.7 77.4l1.6-.5v1zM167.9 58.9h4.9l-2.4 2.5zM172.8 76.1l1.2 1.3h-2.4zM176 60.6l.7 1.3-1.2-.8zM176 58.9l.7 1.2-1.2-.7zM179.2 61.1l1 1.2-1.4-.4zM233.2 77.4l1.7-.5v1zM234.4 58.9h5l-2.6 2.5zM239.4 76.1l1.2 1.3h-2.5zM242.5 60.6l.8 1.3-1.2-.8zM242.5 58.9l.8 1.2-1.2-.7zM245.7 61.1l1 1.2-1.5-.4z"/>
<path d="M38.6 158.7l1.6-.5v1zM39.7 140.2h5l-2.4 2.5zM43.5 158.7l1.2-1.2 1.2 1.2zM47.9 141.9l.7 1.3-1.2-.8zM47.9 140.2l.7 1.3-1.2-.8zM51.1 142.4l1 1.3-1.5-.5zM105.1 158.7l1.7-.5v1zM106.3 140.2h4.9l-2.5 2.5zM111.2 157.5l1.3 1.2h-2.5zM114.4 141.9l.8 1.3-1.3-.8zM114.4 140.2l.8 1.3-1.3-.8zM117.6 142.4l1 1.3-1.5-.5z"/>
<path d="M161.7 158.7l1.7-.5v1zM162.9 140.2h5l-2.4 2.5zM166.7 158.7l1.2-1.2 1.2 1.2zM171.1 141.9l.7 1.3-1.2-.8zM171.1 140.2l.7 1.3-1.2-.8zM174.3 142.4l1 1.3-1.5-.5zM228.3 158.7l1.7-.5v1zM229.5 140.2h4.9l-2.5 2.5zM234.4 157.5l1.3 1.2h-2.5zM237.6 141.9l.8 1.3-1.3-.8zM237.6 140.2l.8 1.3-1.3-.8zM240.8 142.4l1 1.3-1.5-.5z"/>
<circle cx="57" cy="52.7" r=".48"/>
<circle cx="123.5" cy="52.7" r=".48"/>
<circle cx="180.1" cy="52.7" r=".48"/>
<circle cx="246.7" cy="52.7" r=".48"/>
<circle cx="32.3" cy="79.8" r=".48"/>
<circle cx="47.1" cy="74.6" r=".48"/>
<circle cx="98.9" cy="79.8" r=".48"/>
<circle cx="113.6" cy="74.6" r=".45"/>
<circle cx="155.5" cy="79.8" r=".48"/>
<circle cx="170.3" cy="74.6" r=".48"/>
<circle cx="222.1" cy="79.8" r=".48"/>
<circle cx="236.8" cy="74.6" r=".45"/>
<circle cx="39.7" cy="94.6" r=".45"/>
<circle cx="47.1" cy="80" r=".48"/>
<circle cx="106.2" cy="94.6" r=".48"/>
<circle cx="113.6" cy="80" r=".45"/>
<circle cx="162.9" cy="94.6" r=".45"/>
<circle cx="170.3" cy="80" r=".48"/>
<circle cx="229.4" cy="94.6" r=".48"/>
<circle cx="236.8" cy="80" r=".45"/>
<circle cx="42.2" cy="121.7" r=".45"/>
<circle cx="52" cy="134" r=".48"/>
<circle cx="52" cy="121.7" r=".48"/>
<circle cx="118.5" cy="134" r=".45"/>
<circle cx="175.2" cy="134" r=".48"/>
<circle cx="241.7" cy="134" r=".45"/>
<circle cx="42.2" cy="155.9" r=".45"/>
<circle cx="108.7" cy="155.9" r=".48"/>
<circle cx="165.4" cy="155.9" r=".45"/>
<circle cx="231.9" cy="155.9" r=".48"/>
<circle cx="27.4" cy="161.1" r=".45"/>
<circle cx="34.8" cy="175.9" r=".48"/>
<circle cx="42.2" cy="161.3" r=".45"/>
<circle cx="93.9" cy="161.1" r=".42"/>
<circle cx="101.3" cy="175.9" r=".48"/>
<circle cx="108.7" cy="161.3" r=".48"/>
<circle cx="150.6" cy="161.1" r=".45"/>
<circle cx="158" cy="175.9" r=".48"/>
<circle cx="165.4" cy="161.3" r=".45"/>
<circle cx="217.1" cy="161.1" r=".42"/>
<circle cx="224.5" cy="175.9" r=".48"/>
<circle cx="231.9" cy="161.3" r=".48"/>
</g>
<g font-size="2.2">
<text x="45.2" y="37.3">3.3V</text>
<text x="55.1" y="37.3">VLED</text>
<text x="111.7" y="37.3">3.3V</text>
<text x="121.6" y="37.3">VLED</text>
<text x="168.3" y="37.3">3.3V</text>
<text x="178.3" y="37.3">VLED</text>
<text x="234.9" y="37.3">3.3V</text>
<text x="244.8" y="37.3">VLED</text>
<text x="42.3" y="47.5">R12</text>
<text x="61" y="45">R11</text>
<text x="108.7" y="47.5">R14</text>
<text x="127.5" y="45">R15</text>
<text x="165.5" y="47.5">R17</text>
<text x="184.2" y="45">R18</text>
<text x="231.9" y="47.5">R64</text>
<text x="250.6" y="45">R21</text>
<text x="42.3" y="50">18</text>
<text x="61" y="48">10K</text>
<text x="71.8" y="53.4">IR0</text>
<text x="108.7" y="50">18</text>
<text x="127.5" y="48">10K</text>
<text x="138.3" y="53.4">IR1</text>
<text x="165.5" y="50">18</text>
<text x="184.2" y="48">10K</text>
<text x="195" y="53.4">IR2</text>
<text x="231.9" y="50">18</text>
<text x="250.6" y="48">10K</text>
<text x="261.5" y="53.4">IR3</text>
<text x="47.1" y="56" transform="rotate(-90 47.1 56)">1</text>
<text x="56.9" y="56" transform="rotate(-90 56.9 56)">4</text>
<text x="59.2" y="59.8">U12</text>
<text x="113.6" y="56" transform="rotate(-90 113.6 56)">1</text>
<text x="123.5" y="56" transform="rotate(-90 123.5 56)">4</text>
<text x="125.8" y="59.8">U13</text>
<text x="170.3" y="56" transform="rotate(-90 170.3 56)">1</text>
<text x="180.1" y="56" transform="rotate(-90 180.1 56)">4</text>
<text x="182.4" y="59.8">U14</text>
<text x="236.8" y="56" transform="rotate(-90 236.8 56)">1</text>
<text x="246.7" y="56" transform="rotate(-90 246.7 56)">4</text>
<text x="248.9" y="59.8">U15</text>
<text x="47.1" y="65.5" transform="rotate(-90 47.1 65.5)">2</text>
<text x="56.9" y="65.5" transform="rotate(-90 56.9 65.5)">3</text>
<text x="59.2" y="62">TCRT1000</text>
<text x="113.6" y="65.5" transform="rotate(-90 113.6 65.5)">2</text>
<text x="123.5" y="65.5" transform="rotate(-90 123.5 65.5)">3</text>
<text x="125.8" y="62">TCRT1000</text>
<text x="170.3" y="65.5" transform="rotate(-90 170.3 65.5)">2</text>
<text x="180.1" y="65.5" transform="rotate(-90 180.1 65.5)">3</text>
<text x="182.4" y="62">TCRT1000</text>
<text x="236.8" y="65.5" transform="rotate(-90 236.8 65.5)">2</text>
<text x="246.7" y="65.5" transform="rotate(-90 246.7 65.5)">3</text>
<text x="248.9" y="62">TCRT1000</text>
<text x="52.1" y="77">Q1</text>
<text x="118.6" y="77">Q2</text>
<text x="175.3" y="77">Q3</text>
<text x="241.8" y="77">Q4</text>
<text x="13.9" y="80.5">PULSE0</text>
<text x="52.1" y="79.5">IRLML2803TRPBF</text>
<text x="80.5" y="80.5">PULSE1</text>
<text x="118.6" y="79.5">IRLML2803TRPBF</text>
<text x="137.1" y="80.5">PULSE2</text>
<text x="175.3" y="79.5">IRLML2803TRPBF</text>
<text x="203.7" y="80.5">PULSE3</text>
<text x="241.8" y="79.5">IRLML2803TRPBF</text>
<text x="25" y="84.4">R13</text>
<text x="25" y="86.9">100K</text>
<text x="91.6" y="84.4">R16</text>
<text x="91.6" y="86.9">100K</text>
<text x="148.2" y="84.4">R63</text>
<text x="148.2" y="86.9">100K</text>
<text x="214.7" y="84.4">R65</text>
<text x="214.7" y="86.9">100K</text>
<text x="40.2" y="118.7">3.3V</text>
<text x="50.2" y="118.7">VLED</text>
<text x="106.8" y="118.7">3.3V</text>
<text x="116.6" y="118.7">VLED</text>
<text x="163.4" y="118.7">3.3V</text>
<text x="173.3" y="118.7">VLED</text>
<text x="230" y="118.7">3.3V</text>
<text x="239.8" y="118.7">VLED</text>
<text x="37.3" y="128.8">R32</text>
<text x="37.3" y="131.2">18</text>
<text x="56" y="126.3">R33</text>
<text x="56" y="129.3">10K</text>
<text x="103.8" y="128.8">R29</text>
<text x="103.8" y="131.2">18</text>
<text x="122.5" y="126.3">R30</text>
<text x="122.5" y="129.3">10K</text>
<text x="160.5" y="128.8">R26</text>
<text x="160.5" y="131.2">18</text>
<text x="179.2" y="126.3">R66</text>
<text x="179.2" y="129.3">10K</text>
<text x="227" y="128.8">R23</text>
<text x="227" y="131.2">18</text>
<text x="245.7" y="126.3">R24</text>
<text x="245.7" y="129.3">10K</text>
<text x="42.2" y="137.3" transform="rotate(-90 42.2 137.3)">1</text>
<text x="52" y="137.3" transform="rotate(-90 52 137.3)">4</text>
<text x="66.9" y="134.7">IR4</text>
<text x="108.7" y="137.3" transform="rotate(-90 108.7 137.3)">1</text>
<text x="118.6" y="137.3" transform="rotate(-90 118.6 137.3)">4</text>
<text x="133.4" y="134.7">IR5</text>
<text x="165.4" y="137.3" transform="rotate(-90 165.4 137.3)">1</text>
<text x="175.2" y="137.3" transform="rotate(-90 175.2 137.3)">4</text>
<text x="190.1" y="134.7">IR6</text>
<text x="231.8" y="137.3" transform="rotate(-90 231.8 137.3)">1</text>
<text x="241.8" y="137.3" transform="rotate(-90 241.8 137.3)">4</text>
<text x="256.6" y="134.7">IR7</text>
<text x="54.3" y="141.1">U19</text>
<text x="54.3" y="143.3">TCRT1000</text>
<text x="120.8" y="141.1">U18</text>
<text x="120.8" y="143.3">TCRT1000</text>
<text x="177.5" y="141.1">U17</text>
<text x="177.5" y="143.3">TCRT1000</text>
<text x="244" y="141.1">U16</text>
<text x="244" y="143.3">TCRT1000</text>
<text x="42.2" y="146.9" transform="rotate(-90 42.2 146.9)">2</text>
<text x="52" y="146.9" transform="rotate(-90 52 146.9)">3</text>
<text x="108.7" y="146.9" transform="rotate(-90 108.7 146.9)">2</text>
<text x="118.6" y="146.9" transform="rotate(-90 118.6 146.9)">3</text>
<text x="165.4" y="146.9" transform="rotate(-90 165.4 146.9)">2</text>
<text x="175.2" y="146.9" transform="rotate(-90 175.2 146.9)">3</text>
<text x="231.8" y="146.9" transform="rotate(-90 231.8 146.9)">2</text>
<text x="241.8" y="146.9" transform="rotate(-90 241.8 146.9)">3</text>
<text x="9" y="161.8">PULSE4</text>
<text x="47.2" y="158.3">Q8</text>
<text x="47.2" y="160.8">IRLML2803TRPBF</text>
<text x="75.5" y="161.8">PULSE5</text>
<text x="113.7" y="158.3">Q7</text>
<text x="113.7" y="160.8">IRLML2803TRPBF</text>
<text x="132.2" y="161.8">PULSE6</text>
<text x="170.4" y="158.3">Q6</text>
<text x="170.4" y="160.8">IRLML2803TRPBF</text>
<text x="198.7" y="161.8">PULSE7</text>
<text x="236.8" y="158.3">Q5</text>
<text x="236.8" y="160.8">IRLML2803TRPBF</text>
<text x="20.1" y="165.8">R34</text>
<text x="86.6" y="165.8">R31</text>
<text x="143.3" y="165.8">R67</text>
<text x="209.7" y="165.8">R68</text>
<text x="20.1" y="168.2">100K</text>
<text x="86.6" y="168.2">100K</text>
<text x="143.3" y="168.2">100K</text>
<text x="209.7" y="168.2">100K</text>
</g>
<g font-size="1.7">
<text x="31.9" y="27.6">5</text>
<text x="85" y="27.6">4</text>
<text x="138.3" y="27.6">3</text>
<text x="191.5" y="27.6">2</text>
<text x="244.7" y="27.6">1</text>
<text x="3.5" y="49.4">D</text>
<text x="272.1" y="49.4">D</text>
<text x="3.5" y="88.7">C</text>
<text x="272.1" y="88.7">C</text>
<text x="3.5" y="128.2">B</text>
<text x="272.1" y="128.2">B</text>
<text x="3.5" y="167.6">A</text>
<text x="272.1" y="167.6">A</text>
<text x="31.9" y="187.7">5</text>
<text x="85" y="187.7">4</text>
<text x="138.3" y="187.7">3</text>
<text x="191.5" y="187.7">2</text>
<text x="244.7" y="187.7">1</text>
</g>
</svg>
